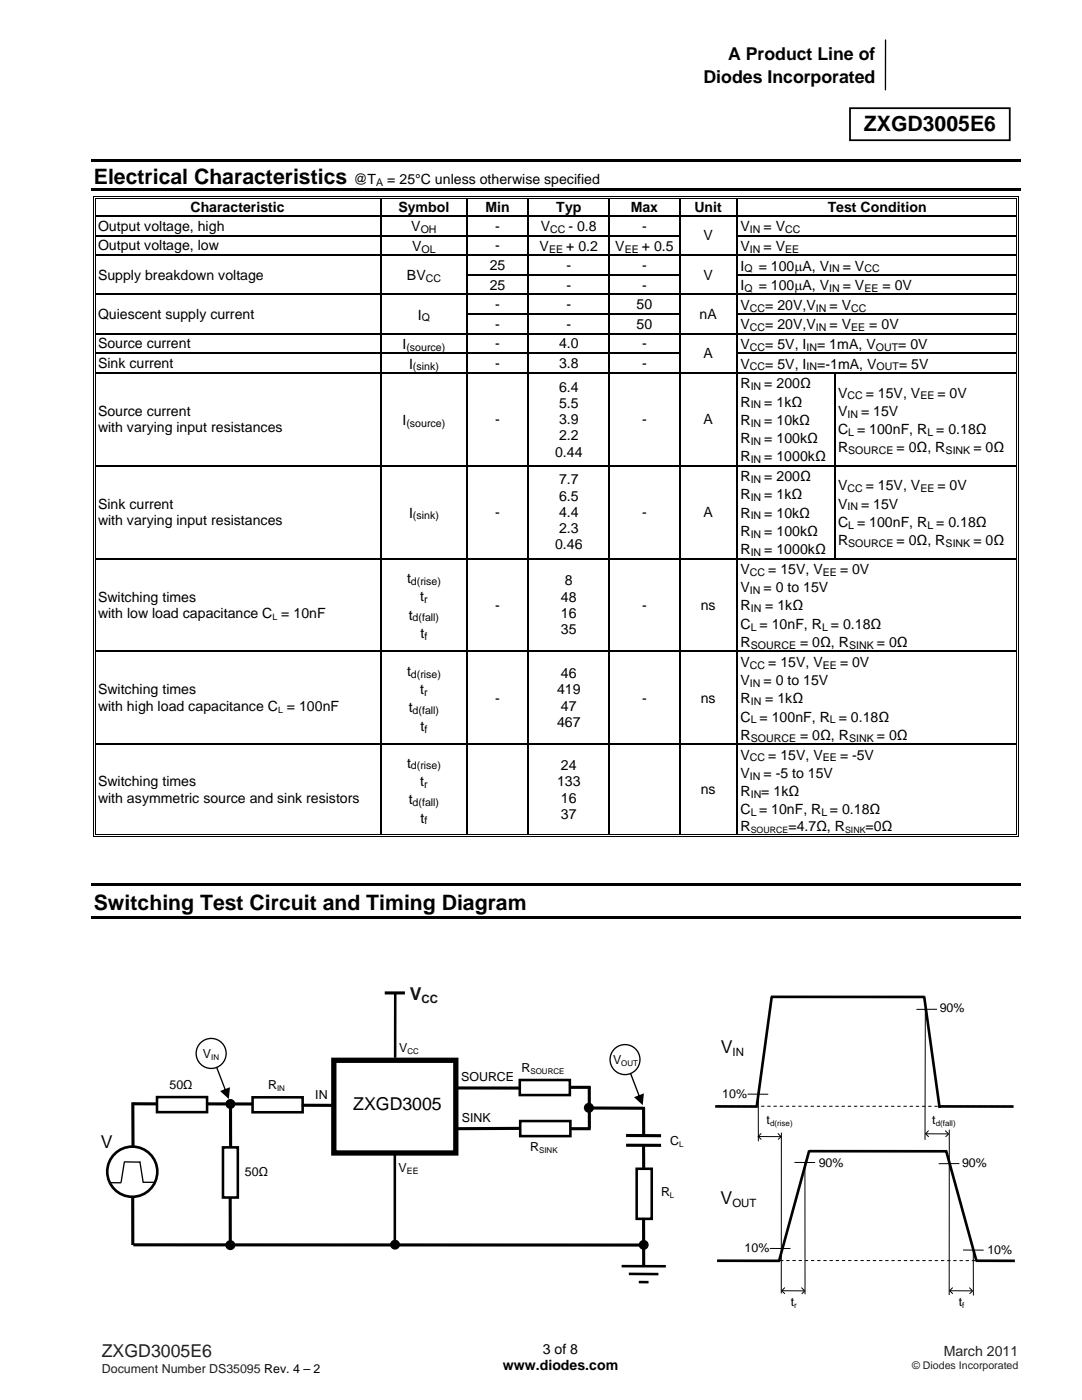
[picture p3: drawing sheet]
<svg xmlns="http://www.w3.org/2000/svg" width="216mm" height="279mm" viewBox="0 0 216 279" stroke-linecap="round" stroke-linejoin="round" font-family="sans-serif">
<path d="M176.7 8v9.9" fill="none" stroke="#000" stroke-width=".26"/>
<path d="M169.6 21.6h31.9v6.4h-31.9z" fill="#fff"/>
<path d="M169.6 21.6h31.9v6.4h-31.9z" fill="none" stroke="#000" stroke-width=".35"/>
<g fill="#000">
<path d="M18.2 31.9h185.5v.5h-185.5zM18.2 37.6h185.5v.5h-185.5zM18.6 39.2h.2v.5h-.2zM18.6 39.2h.5v.2h-.5zM18.9 39.5h.2v.2h-.2zM75.9 39.7h.2zM75.9 39.2h.5v.2h-.5zM75.9 39.5h.5v.2h-.5zM93.1 39.7h.2zM93.1 39.2h.5v.2h-.5zM93.1 39.5h.5v.2h-.5zM105.3 39.7h.2z"/>
<path d="M105.3 39.2h.5v.2h-.5zM105.3 39.5h.5v.2h-.5zM121.5 39.7h.2zM121.5 39.2h.5v.2h-.5zM121.5 39.5h.5v.2h-.5zM135.5 39.7h.2zM135.5 39.2h.5v.2h-.5zM135.5 39.5h.5v.2h-.5zM146.9 39.7h.3zM146.9 39.2h.5v.2h-.5zM146.9 39.5h.5v.2h-.5zM202.8 39.2h.5v.2h-.5z"/>
<path d="M202.8 39.5h.1v.2h-.1zM203.1 39.2h.2v.5h-.2zM18.6 43h.2v.2h-.2zM18.6 46.9h.2v.3h-.2zM18.6 50.8h.2v.3h-.2zM18.6 54.7h.2v.3h-.2zM18.6 58.6h.2v.3h-.2zM18.9 43h.2v.2h-.2zM18.9 46.9h.2v.3h-.2zM18.9 50.8h.2v.3h-.2zM18.9 54.7h.2v.3h-.2zM18.9 58.6h.2v.3h-.2z"/>
<path d="M75.9 43h.2v.2h-.2zM75.9 46.9h.2v.3h-.2zM75.9 50.8h.2v.3h-.2zM75.9 54.7h.2v.3h-.2zM75.9 58.6h.2v.3h-.2zM93.1 43h.2v.2h-.2zM93.1 46.9h.2v.3h-.2zM93.1 50.8h.2v.3h-.2zM93.1 54.7h.2v.3h-.2zM93.1 58.6h.2v.3h-.2zM105.3 43h.2v.2h-.2zM105.3 46.9h.2v.3h-.2z"/>
<path d="M105.3 50.8h.2v.3h-.2zM105.3 54.7h.2v.3h-.2zM105.3 58.6h.2v.3h-.2zM121.5 43h.2v.2h-.2zM121.5 46.9h.2v.3h-.2zM121.5 50.8h.2v.3h-.2zM121.5 54.7h.2v.3h-.2zM121.5 58.6h.2v.3h-.2zM135.5 43h.2v.2h-.2zM135.5 46.9h.2v.3h-.2zM135.5 50.8h.2v.3h-.2zM135.5 54.7h.2v.3h-.2z"/>
<path d="M135.5 58.6h.2v.3h-.2zM146.9 43h.3v.2h-.3zM146.9 46.9h.3v.3h-.3zM146.9 50.8h.3v.3h-.3zM146.9 54.7h.3v.3h-.3zM146.9 58.6h.3v.3h-.3zM202.8 43h.1v.2h-.1zM202.8 46.9h.1v.3h-.1zM202.8 50.8h.1v.3h-.1zM202.8 54.7h.1v.3h-.1zM202.8 58.6h.1v.3h-.1zM203.1 43h.2v.2h-.2z"/>
<path d="M203.1 46.9h.2v.3h-.2zM203.1 50.8h.2v.3h-.2zM203.1 54.7h.2v.3h-.2zM203.1 58.6h.2v.3h-.2zM18.6 62.5h.2v.3h-.2zM18.6 66.5h.2v.2h-.2zM18.6 70.4h.2v.3h-.2zM18.6 74.3h.2v.3h-.2zM18.9 62.5h.2v.3h-.2zM18.9 66.5h.2v.2h-.2zM18.9 70.4h.2v.3h-.2zM18.9 74.3h.2v.3h-.2z"/>
<path d="M75.9 62.5h.2v.3h-.2zM75.9 66.5h.2v.2h-.2zM75.9 70.4h.2v.3h-.2zM75.9 74.3h.2v.3h-.2zM93.1 62.5h.2v.3h-.2zM93.1 66.5h.2v.2h-.2zM93.1 70.4h.2v.3h-.2zM93.1 74.3h.2v.3h-.2zM105.3 62.5h.2v.3h-.2zM105.3 66.5h.2v.2h-.2zM105.3 70.4h.2v.3h-.2zM105.3 74.3h.2v.3h-.2z"/>
<path d="M121.5 62.5h.2v.3h-.2zM121.5 66.5h.2v.2h-.2zM121.5 70.4h.2v.3h-.2zM121.5 74.3h.2v.3h-.2zM135.5 62.5h.2v.3h-.2zM135.5 66.5h.2v.2h-.2zM135.5 70.4h.2v.3h-.2zM135.5 74.3h.2v.3h-.2zM146.9 62.5h.3v.3h-.3zM146.9 66.5h.3v.2h-.3zM146.9 70.4h.3v.3h-.3zM146.9 74.3h.3v.3h-.3z"/>
<path d="M166.4 74.3h.2v.3h-.2zM202.8 62.5h.1v.3h-.1zM202.8 66.5h.1v.2h-.1zM202.8 70.4h.1v.3h-.1zM202.8 74.3h.1v.3h-.1zM203.1 62.5h.2v.3h-.2zM203.1 66.5h.2v.2h-.2zM203.1 70.4h.2v.3h-.2zM203.1 74.3h.2v.3h-.2zM18.6 92.8h.2v.3h-.2zM18.9 92.8h.2v.3h-.2zM75.9 92.8h.2v.3h-.2z"/>
<path d="M93.1 92.8h.2v.3h-.2zM105.3 92.8h.2v.3h-.2zM121.5 92.8h.2v.3h-.2zM135.5 92.8h.2v.3h-.2zM146.9 92.8h.3v.3h-.3zM166.4 92.8h.2v.3h-.2zM202.8 92.8h.1v.3h-.1zM203.1 92.8h.2v.3h-.2zM18.6 111.3h.2v.3h-.2zM18.9 111.3h.2v.3h-.2zM75.9 111.3h.2v.3h-.2zM93.1 111.3h.2v.3h-.2z"/>
<path d="M105.3 111.3h.2v.3h-.2zM121.5 111.3h.2v.3h-.2zM135.5 111.3h.2v.3h-.2zM146.9 111.3h.3v.3h-.3zM202.8 111.3h.1v.3h-.1zM203.1 111.3h.2v.3h-.2zM18.6 129.9h.2v.2h-.2zM18.9 129.9h.2v.2h-.2zM75.9 129.9h.2v.2h-.2zM93.1 129.9h.2v.2h-.2zM105.3 129.9h.2v.2h-.2zM121.5 129.9h.2v.2h-.2z"/>
<path d="M135.5 129.9h.2v.2h-.2zM146.9 129.9h.3v.2h-.3zM202.8 129.9h.1v.2h-.1zM203.1 129.9h.2v.2h-.2zM18.6 148.4h.2v.2h-.2zM18.9 148.4h.2v.2h-.2zM75.9 148.4h.2v.2h-.2zM93.1 148.4h.2v.2h-.2zM105.3 148.4h.2v.2h-.2zM121.5 148.4h.2v.2h-.2zM135.5 148.4h.2v.2h-.2zM146.9 148.4h.3v.2h-.3z"/>
<path d="M202.8 148.4h.1v.2h-.1zM203.1 148.4h.2v.2h-.2zM18.2 176.3h185.5v.6h-185.5zM18.6 166.8h.5v.2h-.5zM18.9 166.5h.2v.2h-.2zM75.9 166.5h.5v.2h-.5zM93.1 166.5h.5v.2h-.5zM105.3 166.5h.5v.2h-.5zM121.5 166.5h.5v.2h-.5zM135.5 166.5h.5v.2h-.5zM146.9 166.5h.5v.2h-.5zM202.8 166.8h.5v.2h-.5z"/>
<path d="M202.8 166.5h.1v.2h-.1zM203.1 166.5h.2v.5h-.2zM18.2 182.8h185.5v.5h-185.5z"/>
<path d="M43.1 213h.3l1.7 4.6v.2l-.2-.1zM43.9 217.7l2-.7-.2 2.3z"/>
<path d="M125.7 214.2h.3l1.7 4.7v.1l-.2-.1zM126.5 219l2-.8-.3 2.4z"/>
</g>
<g fill="none" stroke="#000" stroke-width=".2">
<path d="M18.7 39.7v3.3M19 39.7v3.3M19.1 39.3h56.8M19.1 39.6h56.8M76.4 39.3h16.7M76.4 39.6h16.7M93.6 39.3h11.7M93.6 39.6h11.7M105.8 39.3h15.7M105.8 39.6h15.7M122 39.3h13.5M122 39.6h13.5"/>
<path d="M136 39.3h10.9M136 39.6h10.9M147.4 39.3h55.4M147.4 39.6h55.4M202.8 39.7v3.3M203.2 39.7v3.3M18.7 43.2v3.7M18.7 47.2v3.6M18.7 51.1v3.6M18.7 55v3.6M18.7 58.9v3.6M19 43.2v3.7"/>
<path d="M19 47.2v3.6M19 51.1v3.6M19 55v3.6M19 58.9v3.6M202.8 43.2v3.7M202.8 47.2v3.6M202.8 51.1v3.6M202.8 55v3.6M202.8 58.9v3.6M203.2 43.2v3.7M203.2 47.2v3.6M203.2 51.1v3.6"/>
<path d="M203.2 55v3.6M203.2 58.9v3.6M18.7 62.8v3.7M18.7 66.7v3.7M18.7 70.7v3.6M18.7 74.6v18.2M19 62.8v3.7M19 66.7v3.7M19 70.7v3.6M19 74.6v18.2M202.8 62.8v3.7M202.8 66.7v3.7"/>
<path d="M202.8 70.7v3.6M202.8 74.6v18.2M203.2 62.8v3.7M203.2 66.7v3.7M203.2 70.7v3.6M203.2 74.6v18.2M18.7 93.1v18.2M19 93.1v18.2M202.8 93.1v18.2M203.2 93.1v18.2M18.7 111.6v18.3M19 111.6v18.3"/>
<path d="M202.8 111.6v18.3M203.2 111.6v18.3M18.7 130.1v18.3M19 130.1v18.3M202.8 130.1v18.3M203.2 130.1v18.3M18.7 148.6v18.4M19 148.6v17.9M202.8 148.6v17.9M203.2 148.6v17.9M19.1 166.9h183.7M19.1 166.6h56.8"/>
<path d="M76.4 166.6h16.7M93.6 166.6h11.7M105.8 166.6h15.7M122 166.6h13.5M136 166.6h10.9M147.4 166.6h55.4M149.2 218.4h4M151.3 218.2v9.5M184.6 201.4v26M186.9 201.4h-4M151.3 226.8h4.6M151.4 226.9l.5 .5"/>
<path d="M151.8 226.2l-.4 .5M155.3 226.2l.4 .5M155.8 226.9l-.5 .5M155.9 226.1v32M158.6 232h4M160.6 231.9v26.3M184.7 226.3h4.6M184.8 226.3l.5 .5M185.3 225.7l-.5 .5M188.7 225.7l.5 .5M189.3 226.3l-.6 .5M189.4 225.5v32.9"/>
<path d="M191.4 232.2h-4M153.7 249.2h4M156 257.6h4.6M156.1 257.7l.5 .5M156.6 257l-.5 .5M160 257l.5 .5M160.5 257.7l-.5 .5M189.5 257.6h4.6M189.6 257.7l.5 .5M190.1 257l-.5 .5M192.2 249.5h4M193.5 257l.5 .5"/>
<path d="M194 257.7l-.5 .5M194.2 249.2v9.3"/>
</g>
<g fill="none" stroke="#000" stroke-width=".25">
<path d="M76 39.7v3.3M93.2 39.7v3.3M105.4 39.7v3.3M121.6 39.7v3.3M135.6 39.7v3.3M147.1 39.7v3.3M19.1 43.1h56.8M19.1 47h56.8M19.1 50.9h56.8M19.1 58.8h56.8M76 43.2v3.7M76 47.2v3.6"/>
<path d="M76 51.1v3.6M76 55v3.6M76 58.9v3.6M76.1 43.1h17M76.1 47h17M76.1 50.9h17M76.1 58.8h17M93.2 43.2v3.7M93.2 47.2v3.6M93.2 51.1v3.6M93.2 55v3.6M93.2 58.9v3.6"/>
<path d="M93.3 43.1h12M93.3 47h12M93.3 50.9h12M93.3 54.8h12M93.3 58.8h12M105.4 43.2v3.7M105.4 47.2v3.6M105.4 51.1v3.6M105.4 55v3.6M105.4 58.9v3.6M105.5 43.1h16M105.5 47h16"/>
<path d="M105.5 50.9h16M105.5 54.8h16M105.5 58.8h16M121.6 43.2v3.7M121.6 47.2v3.6M121.6 51.1v3.6M121.6 55v3.6M121.6 58.9v3.6M121.7 43.1h13.8M121.7 47h13.8M121.7 50.9h13.8M121.7 54.8h13.8"/>
<path d="M121.7 58.8h13.8M135.6 43.2v3.7M135.6 47.2v3.6M135.6 51.1v3.6M135.6 55v3.6M135.6 58.9v3.6M135.7 43.1h11.2M135.7 50.9h11.2M135.7 58.8h11.2M147.1 43.2v3.7M147.1 47.2v3.6M147.1 51.1v3.6"/>
<path d="M147.1 55v3.6M147.1 58.9v3.6M147.2 43.1h55.6M147.2 47h55.6M147.2 50.9h55.6M147.2 54.8h55.6M147.2 58.8h55.6M19.1 66.6h56.8M19.1 70.5h56.8M19.1 74.4h56.8M76 62.8v3.7M76 66.7v3.7"/>
<path d="M76 70.7v3.6M76 74.6v18.2M76.1 66.6h17M76.1 70.5h17M76.1 74.4h17M93.2 62.8v3.7M93.2 66.7v3.7M93.2 70.7v3.6M93.2 74.6v18.2M93.3 62.7h12M93.3 66.6h12M93.3 70.5h12"/>
<path d="M93.3 74.4h12M105.4 62.8v3.7M105.4 66.7v3.7M105.4 70.7v3.6M105.4 74.6v18.2M105.5 62.7h16M105.5 66.6h16M105.5 70.5h16M105.5 74.4h16M121.6 62.8v3.7M121.6 66.7v3.7M121.6 70.7v3.6"/>
<path d="M121.6 74.6v18.2M121.7 62.7h13.8M121.7 66.6h13.8M121.7 70.5h13.8M121.7 74.4h13.8M135.6 62.8v3.7M135.6 66.7v3.7M135.6 70.7v3.6M135.6 74.6v18.2M135.7 66.6h11.2M135.7 74.4h11.2M147.1 62.8v3.7"/>
<path d="M147.1 66.7v3.7M147.1 70.7v3.6M147.1 74.6v18.2M147.2 74.4h19.2M147.2 62.7h55.6M147.2 66.6h55.6M147.2 70.5h55.6M166.5 74.6v18.2M166.6 74.4h36.2M19.1 92.9h56.8M76 93.1v18.2M76.1 92.9h17"/>
<path d="M93.2 93.1v18.2M93.3 92.9h12M105.4 93.1v18.2M105.5 92.9h16M121.6 93.1v18.2M121.7 92.9h13.8M135.6 93.1v18.2M135.7 92.9h11.2M147.1 93.1v18.2M147.2 92.9h19.2M166.5 93.1v18.2M166.6 92.9h36.2"/>
<path d="M19.1 111.5h56.8M76 111.6v18.3M76.1 111.5h17M93.2 111.6v18.3M93.3 111.5h12M105.4 111.6v18.3M105.5 111.5h16M121.6 111.6v18.3M121.7 111.5h13.8M135.6 111.6v18.3M135.7 111.5h11.2M147.1 111.6v18.3"/>
<path d="M147.2 111.5h55.6M19.1 130h56.8M76 130.1v18.3M76.1 130h17M93.2 130.1v18.3M93.3 130h12M105.4 130.1v18.3M105.5 130h16M121.6 130.1v18.3M121.7 130h13.8M135.6 130.1v18.3M135.7 130h11.2"/>
<path d="M147.1 130.1v18.3M147.2 130h55.6M19.1 148.5h56.8M76 148.6v17.9M76.1 148.5h17M93.2 148.6v17.9M93.3 148.5h12M105.4 148.6v17.9M105.5 148.5h16M121.6 148.6v17.9M121.7 148.5h13.8M135.6 148.6v17.9"/>
<path d="M135.7 148.5h11.2M147.1 148.6v17.9M147.2 148.5h55.6"/>
</g>
<g fill="none" stroke="#000" stroke-width=".53">
<path d="M153.8 198.9l30.7 .1M154 198.9l-3 22M184.4 198.9l3.1 22.2M142.7 220.8h8.5M161.4 229.7l27.6 .1M161.5 229.6l-6.1 22.1M187.5 220.8h14.7M188.8 229.7l6 22M143.1 251.6h12.5M194.7 251.6h7.8"/>
<circle cx="26.4" cy="233.8" r="5"/>
</g>
<path d="M143.3 220.8h59M149.5 251.6h52.8" fill="none" stroke="#000" stroke-width=".2" stroke-dasharray=".5 .7"/>
<path d="M78.9 198.1l-.1 13M31.3 218.9h10v3.1h-10zM50.4 219h10v3h-10zM103.7 215.5h10v3h-10zM44.5 229h3v10h-3zM78.8 229.9v18.5M103.8 223.7h10v3h-10zM127 233.3h3v9.9h-3zM124 252.7h8.9M125.5 254.2l5.9 .1M127.5 255.9h1.9" fill="none" stroke="#000" stroke-width=".51"/>
<path d="M66.6 211.6h24.4v18.5h-24.4z" fill="none" stroke="#000" stroke-width="1.1"/>
<g fill="none" stroke="#000" stroke-width=".62" stroke-linecap="butt">
<path d="M76.8 198.2h4M26.5 220v8.9M91 217.1h12.7M113.8 217h4.1M117.6 216.9v8.4M26.5 238.8v9.7M26.6 220.3h4.7M41.3 220.3h9.1M45.9 238.9l.1 9.6M46 220.3v8.8M60.2 220.6h6.4M103.7 225.2l-12.7 .1"/>
<path d="M113.8 225.3h4.1M117.6 221.1l10.7 .1M124.9 228.6h7M124.9 226.6l7 .1M128.4 220.9v5.8M128.4 228.7v4.4M26.6 248.4l101.8 .1M128.4 243.1v9.6"/>
</g>
<g fill="#000">
<circle cx="46" cy="220.3" r="1"/>
<circle cx="117.5" cy="221.1" r="1"/>
<circle cx="46" cy="248.5" r="1"/>
<circle cx="78.8" cy="248.4" r=".99"/>
<circle cx="128.4" cy="248.4" r=".99"/>
</g>
<g fill="none" stroke="#000" stroke-width=".26">
<path d="M21.8 236l2.3 .1M24.8 231.9l-.6 4M24.9 231.9h3M27.9 231.9l.7 4M28.6 235.9l2.4 .1"/>
<circle cx="42.1" cy="210.2" r="3"/>
<circle cx="124.7" cy="211.5" r="2.99"/>
</g>
<g font-size="4.2">
<text x="172.4" y="26.2">ZXGD3005E6</text>
<text x="18.7" y="36.7">Electrical Characteristics</text>
<text x="18.7" y="181.5">Switching Test Circuit and Timing Diagram</text>
</g>
<g font-size="3.5">
<text x="145.3" y="12">A Product Line of</text>
<text x="140.4" y="16.5">Diodes Incorporated</text>
<text x="143.8" y="210.2">V</text>
<text x="70.5" y="221.5">ZXGD3005</text>
<text x="20.2" y="229.2">V</text>
<text x="143.8" y="240.3">V</text>
</g>
<text font-size="3.5" fill="#090a29" x="81.8" y="199.6">V</text>
<text font-size="3.5" fill="#231f20" x="20.3" y="270.9">ZXGD3005E6</text>
<g font-size="2.8">
<text x="70.5" y="36.7">@T</text>
<text x="77.3" y="36.7">= 25°C unless otherwise specified</text>
<text x="19.6" y="46">Output voltage, high</text>
<text x="38" y="42.3">Characteristic</text>
<text x="79.5" y="42.3">Symbol</text>
<text x="82.1" y="46.2">V</text>
<text x="96.9" y="42.3">Min</text>
<text x="98.8" y="46">-</text>
<text x="107.9" y="46.2">V</text>
<text x="111" y="42.3">Typ</text>
<text x="113.4" y="46.2">- 0.8</text>
<text x="125.9" y="42.3">Max</text>
<text x="128.1" y="46">-</text>
<text x="138.6" y="42.3">Unit</text>
<text x="140.4" y="48">V</text>
<text x="147.8" y="46.2">V</text>
<text x="152.4" y="46.2">= V</text>
<text x="165.2" y="42.3">Test Condition</text>
<text x="19.6" y="50">Output voltage, low</text>
<text x="82.3" y="50.1">V</text>
<text x="97.7" y="53.9">25</text>
<text x="98.8" y="50">-</text>
<text x="107.7" y="50.1">V</text>
<text x="113" y="50.1">+ 0.2</text>
<text x="113" y="53.9">-</text>
<text x="122.8" y="50.1">V</text>
<text x="128.1" y="50.1">+ 0.5</text>
<text x="128.1" y="53.9">-</text>
<text x="147.8" y="54">I</text>
<text x="147.8" y="50.1">V</text>
<text x="151.4" y="54">= 100μA, V</text>
<text x="152.4" y="50.1">= V</text>
<text x="168.2" y="54">= V</text>
<text x="19.6" y="55.8">Supply breakdown voltage</text>
<text x="81.2" y="56">BV</text>
<text x="97.7" y="57.8">25</text>
<text x="113" y="57.8">-</text>
<text x="128.1" y="57.8">-</text>
<text x="140.4" y="55.8">V</text>
<text x="147.8" y="57.9">I</text>
<text x="151.4" y="57.9">= 100μA, V</text>
<text x="168.2" y="57.9">= V</text>
<text x="176.1" y="57.9">= 0V</text>
<text x="19.6" y="63.6">Quiescent supply current</text>
<text x="83.4" y="63.8">I</text>
<text x="98.8" y="61.7">-</text>
<text x="98.8" y="65.6">-</text>
<text x="113" y="61.7">-</text>
<text x="113" y="65.6">-</text>
<text x="127" y="61.7">50</text>
<text x="127" y="65.6">50</text>
<text x="139.6" y="63.6">nA</text>
<text x="147.8" y="61.8">V</text>
<text x="147.8" y="65.7">V</text>
<text x="152.7" y="61.8">= 20V,V</text>
<text x="152.7" y="65.7">= 20V,V</text>
<text x="165.5" y="61.8">= V</text>
<text x="165.5" y="65.7">= V</text>
<text x="173.5" y="65.7">= 0V</text>
<text x="19.6" y="69.5">Source current</text>
<text x="80.3" y="69.7">I</text>
<text x="98.8" y="69.5">-</text>
<text x="111.6" y="69.5">4.0</text>
<text x="128.1" y="69.5">-</text>
<text x="140.4" y="71.5">A</text>
<text x="147.8" y="69.7">V</text>
<text x="152.7" y="69.7">= 5V, I</text>
<text x="163" y="69.7">= 1mA, V</text>
<text x="179.2" y="69.7">= 0V</text>
<text x="19.6" y="73.4">Sink current</text>
<text x="81.6" y="73.6">I</text>
<text x="98.8" y="73.4">-</text>
<text x="111.6" y="73.4">3.8</text>
<text x="128.1" y="73.4">-</text>
<text x="147.8" y="77.5">R</text>
<text x="147.8" y="73.6">V</text>
<text x="152.5" y="77.5">= 200Ω</text>
<text x="152.7" y="73.6">= 5V, I</text>
<text x="163" y="73.6">=-1mA, V</text>
<text x="179.4" y="73.6">= 5V</text>
<text x="19.6" y="83">Source current</text>
<text x="111.5" y="78.2">6.4</text>
<text x="111.5" y="81.4">5.5</text>
<text x="147.8" y="81.2">R</text>
<text x="152.5" y="81.2">= 1kΩ</text>
<text x="167.2" y="79.3">V</text>
<text x="167.2" y="83">V</text>
<text x="171.8" y="83">= 15V</text>
<text x="172.7" y="79.3">= 15V, V</text>
<text x="187.1" y="79.3">= 0V</text>
<text x="19.6" y="86.3">with varying input resistances</text>
<text x="80.3" y="84.8">I</text>
<text x="98.8" y="84.7">-</text>
<text x="111.5" y="84.7">3.9</text>
<text x="111.5" y="87.9">2.2</text>
<text x="128.1" y="84.7">-</text>
<text x="140.4" y="84.7">A</text>
<text x="147.8" y="84.8">R</text>
<text x="147.8" y="88.5">R</text>
<text x="152.5" y="84.8">= 10kΩ</text>
<text x="152.5" y="88.5">= 100kΩ</text>
<text x="167.2" y="86.6">C = 100nF, R = 0.18Ω</text>
<text x="110.8" y="91.1">0.44</text>
<text x="147.8" y="92.1">R</text>
<text x="152.5" y="92.1">= 1000kΩ</text>
<text x="167.2" y="90.3">R</text>
<text x="178.9" y="90.3">= 0Ω, R</text>
<text x="194.2" y="90.3">= 0Ω</text>
<text x="19.6" y="101.6">Sink current</text>
<text x="111.5" y="96.7">7.7</text>
<text x="111.5" y="99.9">6.5</text>
<text x="147.8" y="96">R</text>
<text x="147.8" y="99.7">R</text>
<text x="152.5" y="96">= 200Ω</text>
<text x="152.5" y="99.7">= 1kΩ</text>
<text x="167.2" y="97.8">V</text>
<text x="167.2" y="101.5">V</text>
<text x="171.8" y="101.5">= 15V</text>
<text x="172.7" y="97.8">= 15V, V</text>
<text x="187.1" y="97.8">= 0V</text>
<text x="19.6" y="104.8">with varying input resistances</text>
<text x="81.6" y="103.3">I</text>
<text x="98.8" y="103.2">-</text>
<text x="111.5" y="103.2">4.4</text>
<text x="111.5" y="106.4">2.3</text>
<text x="128.1" y="103.2">-</text>
<text x="140.4" y="103.2">A</text>
<text x="147.8" y="103.3">R</text>
<text x="147.8" y="107">R</text>
<text x="152.5" y="103.3">= 10kΩ</text>
<text x="152.5" y="107">= 100kΩ</text>
<text x="167.2" y="105.1">C = 100nF, R = 0.18Ω</text>
<text x="110.8" y="109.7">0.46</text>
<text x="147.8" y="110.6">R</text>
<text x="152.5" y="110.6">= 1000kΩ</text>
<text x="167.2" y="108.8">R</text>
<text x="178.9" y="108.8">= 0Ω, R</text>
<text x="194.2" y="108.8">= 0Ω</text>
<text x="81.2" y="116.4">t</text>
<text x="112.7" y="116.8">8</text>
<text x="147.8" y="114.5">V</text>
<text x="147.8" y="118.2">V</text>
<text x="152.4" y="118.2">= 0 to 15V</text>
<text x="153.3" y="114.5">= 15V, V</text>
<text x="167.6" y="114.5">= 0V</text>
<text x="19.6" y="120.1">Switching times</text>
<text x="19.6" y="123.3">with low load capacitance C = 10nF</text>
<text x="81.6" y="123.7">t</text>
<text x="83.9" y="120">t</text>
<text x="98.8" y="121.7">-</text>
<text x="111.9" y="120.1">48</text>
<text x="111.9" y="123.3">16</text>
<text x="128.1" y="121.7">-</text>
<text x="139.8" y="121.7">ns</text>
<text x="147.8" y="121.8">R</text>
<text x="147.8" y="125.5">C = 10nF, R = 0.18Ω</text>
<text x="152.7" y="121.8">= 1kΩ</text>
<text x="83.9" y="127.3">t</text>
<text x="111.9" y="126.6">35</text>
<text x="147.8" y="129.1">R</text>
<text x="159.6" y="129.1">= 0Ω, R</text>
<text x="175" y="129.1">= 0Ω</text>
<text x="81.2" y="134.9">t</text>
<text x="111.9" y="135.4">46</text>
<text x="147.8" y="133.1">V</text>
<text x="147.8" y="136.7">V</text>
<text x="152.4" y="136.7">= 0 to 15V</text>
<text x="153.3" y="133.1">= 15V, V</text>
<text x="167.6" y="133.1">= 0V</text>
<text x="19.6" y="138.6">Switching times</text>
<text x="19.6" y="141.8">with high load capacitance C = 100nF</text>
<text x="81.6" y="142.2">t</text>
<text x="83.9" y="138.5">t</text>
<text x="98.8" y="140.2">-</text>
<text x="111.1" y="138.6">419</text>
<text x="111.9" y="141.8">47</text>
<text x="128.1" y="140.2">-</text>
<text x="139.8" y="140.2">ns</text>
<text x="147.8" y="140.4">R</text>
<text x="152.7" y="140.4">= 1kΩ</text>
<text x="83.9" y="145.8">t</text>
<text x="111.1" y="145.1">467</text>
<text x="147.8" y="147.7">R</text>
<text x="147.8" y="144">C = 100nF, R = 0.18Ω</text>
<text x="159.6" y="147.7">= 0Ω, R</text>
<text x="175" y="147.7">= 0Ω</text>
<text x="81.2" y="153.2">t</text>
<text x="111.9" y="153.7">24</text>
<text x="147.8" y="151.6">V</text>
<text x="147.8" y="155.2">V</text>
<text x="152.4" y="155.2">= -5 to 15V</text>
<text x="153.3" y="151.6">= 15V, V</text>
<text x="167.6" y="151.6">= -5V</text>
<text x="19.6" y="156.9">Switching times</text>
<text x="19.6" y="160.2">with asymmetric source and sink resistors</text>
<text x="81.6" y="160.5">t</text>
<text x="83.9" y="156.8">t</text>
<text x="111.1" y="156.9">133</text>
<text x="111.9" y="160.2">16</text>
<text x="139.8" y="158.5">ns</text>
<text x="147.8" y="158.9">R</text>
<text x="151.9" y="158.9">= 1kΩ</text>
<text x="83.9" y="164.1">t</text>
<text x="111.9" y="163.4">37</text>
<text x="147.8" y="162.5">C = 10nF, R = 0.18Ω</text>
<text x="147.8" y="165.8">R</text>
<text x="157.3" y="165.8">=4.7Ω, R</text>
<text x="172.7" y="165.8">=0Ω</text>
<text x="100.3" y="273.5">www.diodes.com</text>
<text x="108.3" y="270.2">3 of 8</text>
</g>
<text font-size="2.8" fill="#231f20" x="188.3" y="270.6">March 2011</text>
<g font-size="2.5">
<text x="187.5" y="202.1">90%</text>
<text x="79.7" y="209.9">V</text>
<text x="40.5" y="211.1">V</text>
<text x="92" y="215.7">SOURCE</text>
<text x="104.1" y="213.9">R</text>
<text x="122.3" y="212.3">V</text>
<text x="33.8" y="217.4">50Ω</text>
<text x="53.5" y="217.4">R</text>
<text x="62.9" y="219.3">IN</text>
<text x="144.1" y="219.2">10%</text>
<text x="92.1" y="223.9">SINK</text>
<text x="153" y="224.4">t</text>
<text x="186" y="224.3">t</text>
<text x="79.5" y="233.9">V</text>
<text x="105.8" y="229.7">R</text>
<text x="133.7" y="228.6">C</text>
<text x="163.4" y="233">90%</text>
<text x="192" y="232.9">90%</text>
<text x="48.9" y="234.6">50Ω</text>
<text x="131.9" y="238.7">R</text>
<text x="148.6" y="250">10%</text>
<text x="197" y="250.3">10%</text>
<text x="157.8" y="260.7">t</text>
<text x="191.3" y="260.7">t</text>
</g>
<text font-size="2.5" fill="#231f20" x="20.3" y="274">Document Number DS35095 Rev. 4 – 2</text>
<text font-size="2.3" fill="#090a29" x="84.1" y="200.2">CC</text>
<g font-size="2.3">
<text x="146.2" y="210.8">IN</text>
<text x="146.1" y="240.8">OUT</text>
</g>
<g font-size="2.1">
<text x="75.1" y="37">A</text>
<text x="83.9" y="46.5">OH</text>
<text x="109.8" y="46.5">CC</text>
<text x="149.6" y="46.5">IN</text>
<text x="156.7" y="46.5">CC</text>
<text x="84.1" y="50.4">OL</text>
<text x="109.6" y="50.4">EE</text>
<text x="124.7" y="50.4">EE</text>
<text x="149.6" y="50.4">IN</text>
<text x="156.7" y="50.4">EE</text>
<text x="85" y="56.3">CC</text>
<text x="148.5" y="54.4">Q</text>
<text x="148.5" y="58.3">Q</text>
<text x="165.5" y="54.4">IN</text>
<text x="165.5" y="58.3">IN</text>
<text x="172.5" y="54.4">CC</text>
<text x="172.5" y="58.3">EE</text>
<text x="84.2" y="64.2">Q</text>
<text x="149.6" y="62.2">CC</text>
<text x="162.8" y="62.2">IN</text>
<text x="169.8" y="62.2">CC</text>
<text x="81.1" y="70">(source)</text>
<text x="149.6" y="66.1">CC</text>
<text x="149.6" y="70">CC</text>
<text x="160.9" y="70">IN</text>
<text x="162.8" y="66.1">IN</text>
<text x="169.8" y="66.1">EE</text>
<text x="174.8" y="70">OUT</text>
<text x="82.4" y="73.9">(sink)</text>
<text x="149.6" y="73.9">CC</text>
<text x="149.8" y="77.9">IN</text>
<text x="160.9" y="73.9">IN</text>
<text x="174.9" y="73.9">OUT</text>
<text x="149.8" y="81.5">IN</text>
<text x="169.1" y="79.7">CC</text>
<text x="169.1" y="83.3">IN</text>
<text x="183.6" y="79.7">EE</text>
<text x="81.1" y="85.2">(source)</text>
<text x="149.8" y="85.2">IN</text>
<text x="149.8" y="88.8">IN</text>
<text x="169.2" y="87">L</text>
<text x="185" y="87">L</text>
<text x="149.8" y="92.5">IN</text>
<text x="169.2" y="90.6">SOURCE</text>
<text x="188.7" y="90.6">SINK</text>
<text x="149.8" y="96.4">IN</text>
<text x="149.8" y="100">IN</text>
<text x="169.1" y="98.2">CC</text>
<text x="169.1" y="101.9">IN</text>
<text x="183.6" y="98.2">EE</text>
<text x="82.4" y="103.7">(sink)</text>
<text x="149.8" y="103.7">IN</text>
<text x="149.8" y="107.3">IN</text>
<text x="169.2" y="105.5">L</text>
<text x="185" y="105.5">L</text>
<text x="149.8" y="111">IN</text>
<text x="169.2" y="109.2">SOURCE</text>
<text x="188.7" y="109.2">SINK</text>
<text x="82" y="116.7">d(rise)</text>
<text x="149.6" y="114.9">CC</text>
<text x="149.6" y="118.6">IN</text>
<text x="164.2" y="114.9">EE</text>
<text x="82.3" y="124">d(fall)</text>
<text x="84.6" y="120.4">r</text>
<text x="149.8" y="122.2">IN</text>
<text x="149.8" y="125.9">L</text>
<text x="164" y="125.9">L</text>
<text x="84.7" y="127.7">f</text>
<text x="149.8" y="129.5">SOURCE</text>
<text x="169.4" y="129.5">SINK</text>
<text x="82" y="135.2">d(rise)</text>
<text x="149.6" y="133.4">CC</text>
<text x="149.6" y="137.1">IN</text>
<text x="164.2" y="133.4">EE</text>
<text x="82.3" y="142.5">d(fall)</text>
<text x="84.6" y="138.9">r</text>
<text x="149.8" y="140.7">IN</text>
<text x="84.7" y="146.2">f</text>
<text x="149.8" y="144.4">L</text>
<text x="149.8" y="148">SOURCE</text>
<text x="165.6" y="144.4">L</text>
<text x="169.4" y="148">SINK</text>
<text x="82" y="153.6">d(rise)</text>
<text x="149.6" y="151.9">CC</text>
<text x="149.6" y="155.6">IN</text>
<text x="164.2" y="151.9">EE</text>
<text x="82.3" y="160.9">d(fall)</text>
<text x="84.6" y="157.2">r</text>
<text x="149.8" y="159.2">IN</text>
<text x="84.7" y="164.5">f</text>
<text x="149.8" y="162.9">L</text>
<text x="163.9" y="162.9">L</text>
</g>
<text font-size="2.1" fill="#231f20" x="182" y="273.2">© Diodes Incorporated</text>
<g font-size="1.8">
<text x="54.4" y="123.7">L</text>
<text x="55.5" y="142.2">L</text>
<text x="149.8" y="166.2">SOURCE</text>
<text x="168.6" y="166.2">SINK</text>
<text x="81.2" y="234.3">EE</text>
</g>
<g font-size="1.6">
<text x="42.1" y="211.5">IN</text>
<text x="81.3" y="210.3">CC</text>
<text x="105.9" y="214.3">SOURCE</text>
<text x="124" y="212.7">OUT</text>
<text x="55.3" y="217.7">IN</text>
<text x="153.7" y="224.8">d(rise)</text>
<text x="186.7" y="224.7">d(fall)</text>
<text x="107.6" y="230.1">SINK</text>
<text x="135.5" y="228.9">L</text>
<text x="133.7" y="239.1">L</text>
<text x="158.5" y="261.1">r</text>
<text x="192" y="261.1">f</text>
</g>
</svg>
